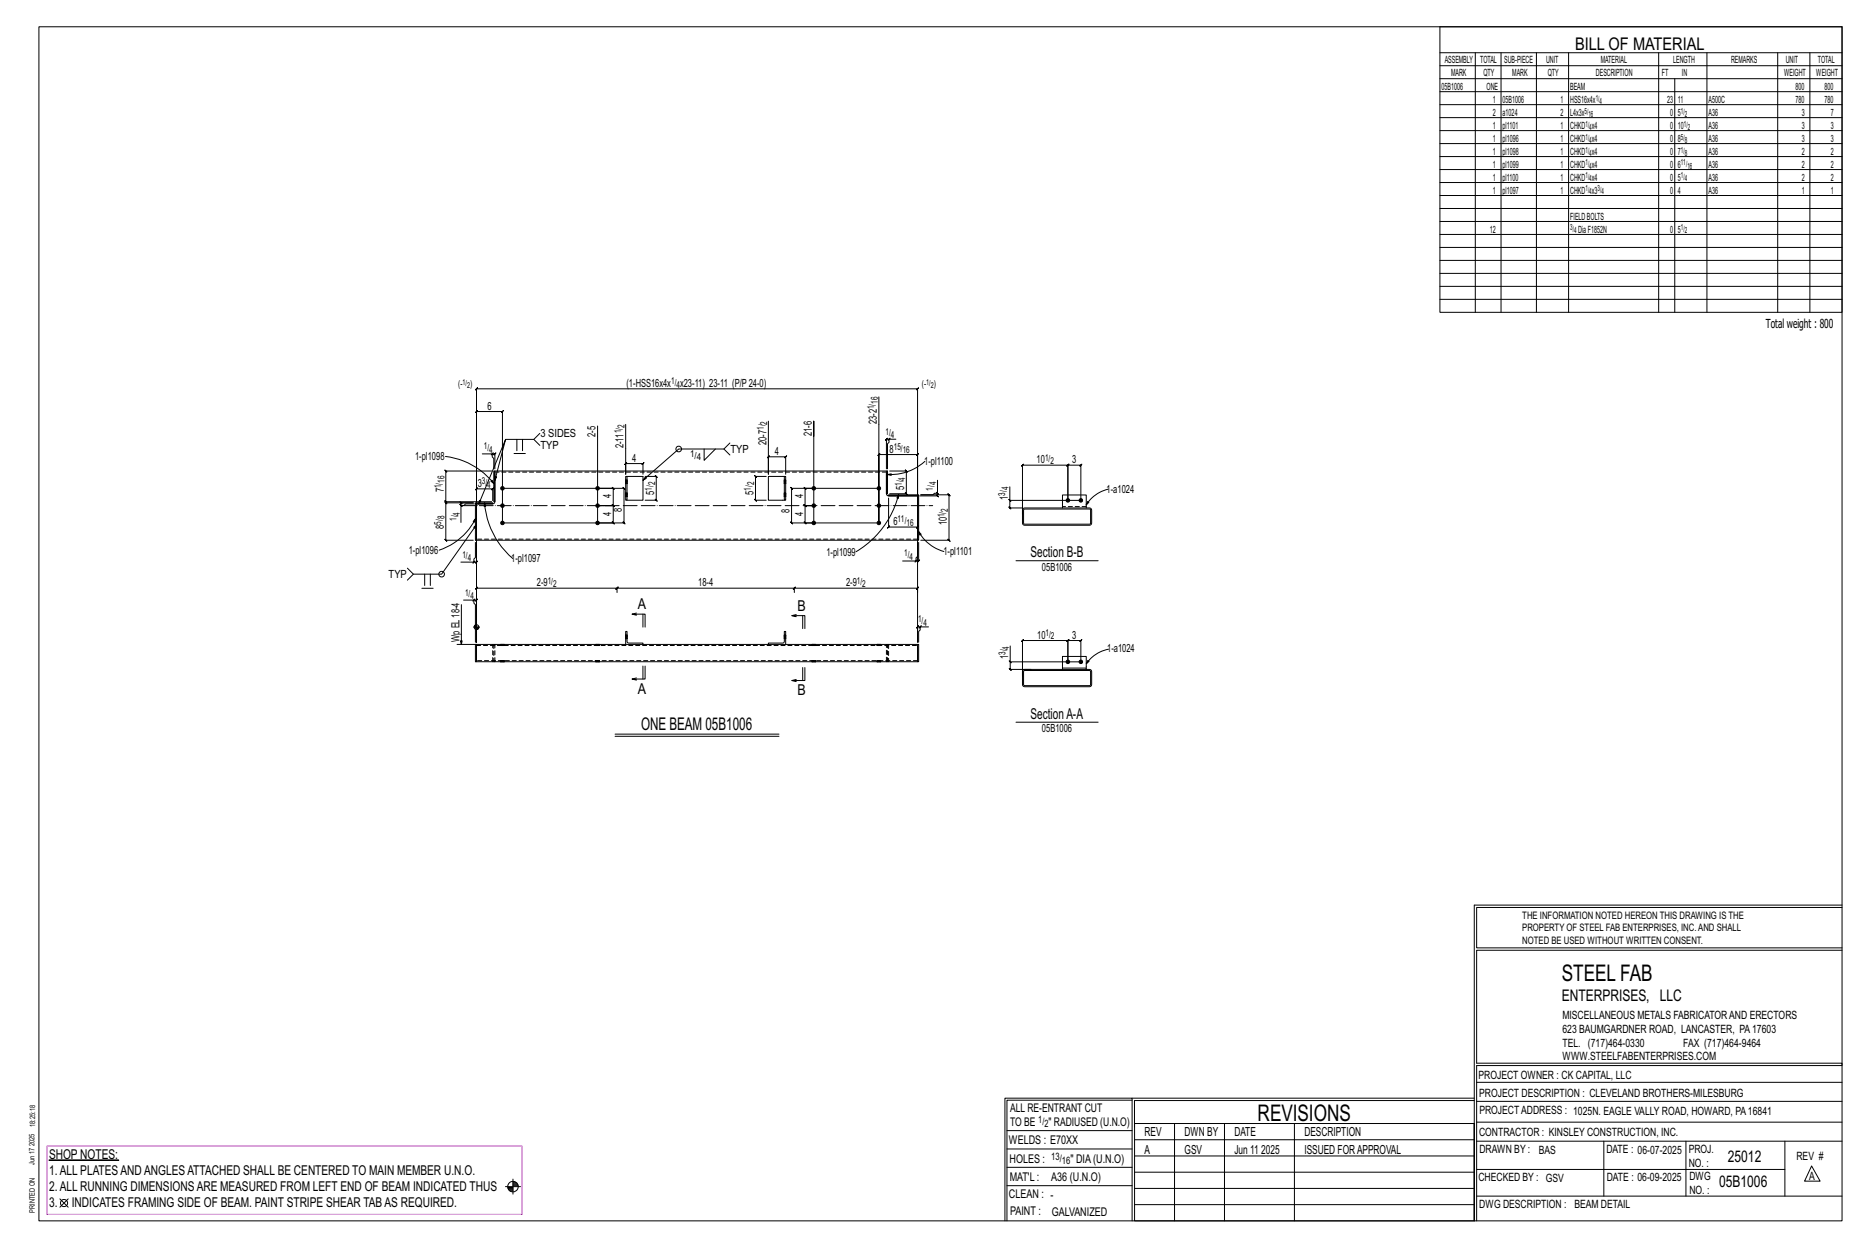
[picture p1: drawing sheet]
<svg xmlns="http://www.w3.org/2000/svg" width="914mm" height="610mm" viewBox="0 0 914 610" stroke-linecap="round" stroke-linejoin="round" font-family="sans-serif">
<g fill="#000" stroke="#000" stroke-width=".49">
<path d="M24 568h34z"/>
<circle cx="246" cy="239" r=".9"/>
<circle cx="293" cy="239" r=".9"/>
<circle cx="398" cy="239" r=".9"/>
<circle cx="430" cy="239" r=".9"/>
<circle cx="246" cy="247" r=".9"/>
<circle cx="246" cy="256" r=".9"/>
<circle cx="293" cy="256" r=".9"/>
<circle cx="293" cy="247" r=".9"/>
<circle cx="398" cy="247" r=".9"/>
<circle cx="398" cy="256" r=".9"/>
<circle cx="430" cy="247" r=".9"/>
<circle cx="430" cy="256" r=".9"/>
<circle cx="523" cy="245" r=".9"/>
<circle cx="529" cy="245" r=".9"/>
<circle cx="523" cy="324" r=".9"/>
<circle cx="529" cy="324" r=".9"/>
</g>
<g fill="none" stroke="#000" stroke-width=".49">
<path d="M19 13h883v584h-883zM705 13h197v140h-197zM705 26h197M705 32h197M705 39h197M722 26v127M735 26v127M752 26v127M768 26v127M812 26v127M820 39v114M836 26v127"/>
<path d="M870 26v127M886 26v127M705 45h197M705 51h197M705 58h197M705 64h197M705 70h197M705 77h197M705 83h197M705 89h197M705 96h197M705 102h197"/>
<path d="M705 108h197M705 115h197M705 121h197M705 127h197M705 134h197M705 140h197M705 146h197M430 194v62v-34v1l1-1h-1h19v1l1-1h-1v25M253 215v5M256 215v5M261 215l3 3M264 212l-3 3h-14"/>
<path d="M293 208v48h7h1l-1-1v1v-9l1 1-1-1h-7h7l1 1-1-1v-8h1l-1-1v1h-7M306 208v24v-5l1-1-1 1h9h-1l1-1v1v5M345 220v5l5-5M354 220l3 3M357 217l-3 3h-22l-17 15M376 206v26v-9v1l1-1h-1h9l-1 1 1-1v9M398 213v-7v50h-4h1l-1-1v1v-9l1 1-1-1h4h-4l1 1-1-1v-8h1l-1-1v1h4M435 215h-1v-1l-1 1h1v14M436 214l-1 1zM439 215h-4v1l-1 1v12M218 223a35 35 0 0 1 24 14M236 222h5v2h1v5"/>
<path d="M240 235h1l1 2zM241 230h-23l1 1-1-1v15l1 1-1-1h23M241 222l-1 1 1-1zM241 222h1v1l1-1h-1v7M242 230v15zM242 232v14l-1 1h-8v16M242 230h192v12v-12M242 235l5-20-13 32M246 239h59v-1l1 1h-1v17v-1l1 1h-1h-59v-55l-1 1 1-1h-13h1l-1 1v-1v44v-6v1l1-1h-1h8v1l1-1h-1v6M252 222h5M306 237h.1M306 235h.1"/>
<path d="M306 233h1v12h-1zM307 233h8v12h-8M307 237h.1M307 235h.1M316 233h5l1 1-1-1v12v-1l1 1h-1h-5M375 233h-5h-1l1 1v-1v12l-1-1 1 1h5M384 237h.1M384 235h.1M384 233h1v12h-1zM384 233h-8v12h8M385 237h.1M385 235h.1"/>
<path d="M430 239h-43v-1l1 1h-1v17v-1l1 1h-1h43M434 232v10l15 1v20M435 232h1v1zM436 230h8h-1l1 1v-1v12l-1-1 1 1h-8M453 226a25 25 0 0 1-18 6M459 235v6h-2v1h-6h14h-1l1 1v-1v22h-1l1 1v-1h-14M494 238v7h35v-17l1-1-1 1h-6v-1l-1 1h1v17v-17v-1l-1 1h1h-22v-1l-1 1h1v24M542 239a17 17 0 0 0-10 8M225 247l1 1zM226 247v-1v1l-1-1h1h6h-14l1 1-1-1v18l1 1-1-1h14M232 247h-4h-1h-1v9M233 254l-1 1z"/>
<path d="M233 254a31 31 0 0 1-18 15M233 257l-17 24h-14l-3-3M233 246h8v1h-8zM237 246l1 2h-1zM237 246a40 40 0 0 0 14 27M306 243h.1M306 241h.1M307 243h.1M307 241h.1M384 243h.1M384 241h.1M385 243h.1"/>
<path d="M385 241h.1M435 242h14v1h-14zM435 244v14h-1l1-1v1h14l1-1-1 1v-14M440 242v2h-1zM440 242a45 45 0 0 1-21 28M449 242h1v22h-1zM458 241l1 1zM459 241v2l-1-1 1 1h-9M494 244l1 1zM494 245v4v-1l1 1h-1h7M501 249h33v1v6l-1 1h-32v-1zM501 249h33v7h-33z"/>
<path d="M520 249v-7h12v7M532 245l1 1-1 1zM232 275l-1 1zM233 265v8l-1 1v1h-6M233 264v-18v18h216M233 265v10h1l-1 1v-1h-1M448 275l1-1zM449 265v7l-1 1v1h-6M450 260l1 1-1 1zM450 265v9l-1 1 1-1h-2M450 260a21 21 0 0 0 12 10M497 274h41"/>
<path d="M202 281l-3 3M207 288h5M208 281v5M211 281v5M226 296v19M227 294h5v1l1 1v18M231 294l1-1zM232 294h1l1-1-1 1v20v-9M302 290l1-3-1 1h-69l1-1-1 1v26v-124v1l1-1h-1h216v1l1-1h-1v124v-7l1-1-1 1h1M302 288h87h-1l1-1v3M303 287l-1 1zM312 300h-3"/>
<path d="M388 288l1-1zM389 288h60l1-1-1 3M224 315h9v9h216v-9M232 307h3M232 306v1M233 306v1M233 316v7M233 307v1M234 307v1M234 307h.1M245 315h.1M245 316h.1"/>
<path d="M247 315h.1M247 316h.1M292 315h.1M292 316h.1M293 315h.1M293 316h.1M306 312h.1M306 311h.1M306 315v-6h1v5l8 1M307 312h.1M307 311h.1M312 301l-3-1h7v7"/>
<path d="M315 300v7M376 315l8-1v-5h1v6M384 312h.1M384 311h.1M385 312h.1M385 311h.1M390 302l-2-1h6v7M390 301h-2M393 301v7M397 315h.1M397 316h.1M399 315h.1"/>
<path d="M399 316h.1M429 315h.1M429 316h.1M431 315h.1M431 316h.1M449 316v7M451 306l-1 1zM455 307h-5v1v1v5M495 316v8h34v-11h1l-1 1v-1h-6l-1 1 1-1v11v-11l-1 1 1-1h-22l-1 1 1-1v18M543 318a17 17 0 0 0-11 7M233 324v-9h217v9h-1M245 323h.1"/>
<path d="M245 324h.1M247 323h.1M247 324h.1M292 323h.1M292 324h.1M293 323h.1M293 324h.1M312 332h-3M315 326v6M316 326v6h-7l3 1M390 332l-2 1M393 327v6"/>
<path d="M394 327v6h-6h2M397 323h.1M397 324h.1M399 323h.1M399 324h.1M429 323h.1M429 324h.1M431 323h.1M431 324h.1M494 323l1 1zM495 324v4l-1-1 1 1h10M501 328h33v1v6l-1 1h-32v-1z"/>
<path d="M501 328h33v7h-33zM520 328v-1h12v1M520 327v-6h12v6M533 323v1l-1 1zM301 359h80M497 353h41M301 360h80M722 443v154M722 443h180M902 444h-179v20h179M902 465h-179v55h179v1h-179v76M554 538h-61v59"/>
<path d="M554 537h168M722 538h-167v13M723 539h179M723 530h179M493 553h61M555 550h167v47h-167zM555 558h167M575 550v47M599 550v47M634 550v47M723 549h179M723 558h179"/>
<path d="M785 558v27M825 558v27M874 558v27M251 577v7M251 579h2M251 580h3M251 578h2M493 571h61M493 562h61M555 573h167M555 566h167M723 572h151"/>
<path d="M887 570l4 8h-8zM29 587l4 4M33 587l-4 4M247 581h8M249 581h2M249 582h2M250 583h1M492 597v-60h62v60M493 580h61M555 589h167M555 581h167M723 585h179"/>
<circle cx="332" cy="220" r="1.4"/>
<circle cx="216" cy="281" r="1.4"/>
<circle cx="233" cy="307" r="1.2"/>
<circle cx="31" cy="589" r="1.8"/>
<circle cx="251" cy="581" r="2.6"/>
</g>
<path d="M23 561h233v33h-233z" fill="none" stroke="#f0f" stroke-width=".5"/>
<g fill="none" stroke="#000" stroke-width=".49" stroke-dasharray="2 1.4">
<path d="M242 231h192M306 235l1 1zM306 235h1M306 235h.1M306 237h.1M306 236l1 1M306 236h1M306 237h1M307 235h-1M307 235h.1M307 236h.1M384 236h1z"/>
<path d="M384 237h.1M384 236v-1M384 237h1M385 235h-1M385 236h-1M385 237h.1M385 235h.1M385 236l-1-1M306 242h1zM306 242h1M306 241h1M306 241h.1"/>
<path d="M306 243h.1M306 243h1M306 242l1 1M307 241h-1M307 241h.1M307 242h.1M384 242h1zM384 243h.1M384 242h.1M384 243h1M385 241h-1M385 242h-1"/>
<path d="M385 243h-1M385 243h.1M385 241h.1M385 242l-1-1M532 248h-12M449 264h-216M233 316h216M242 315v9M245 315v1M245 315h.1M246 315l-1 1M246 315v1z"/>
<path d="M246 316h.1M246 315v1M247 315v1M247 315h.1M247 316h.1M247 316v-1M292 315v1M292 315h.1M293 315v1zM293 315l-1 1M293 316h-1M293 315v1"/>
<path d="M293 315h.1M293 316h.1M293 316v-1M306 311l1 1zM306 311h1M306 311h.1M306 312h.1M306 312h1M307 311h-1M307 311h.1M307 312h.1M384 312h1z"/>
<path d="M384 312h.1M384 312v-1M384 312h1M385 311h-1M385 312h-1M385 312h.1M385 311h.1M385 312l-1-1M397 315v1M397 315h1M398 315l-1 1M398 315v1"/>
<path d="M398 315l1 1zM398 316h.1M399 315v1M399 315h.1M399 316h.1M399 316v-1M429 315v1M429 315h.1M430 315l-1 1M430 315l1 1zM430 315v1M430 316h.1"/>
<path d="M431 315v1M431 315h.1M431 316h.1M431 316v-1M434 316v-1v9M435 315v9M241 324v-9M242 323v1M242 324v-9v1M245 323h.1M245 323v1M245 324h.1"/>
<path d="M245 324v-1M246 323v1zM246 324v-1M246 324l1-1M246 323h.1M247 324v-1M247 324h.1M292 323h.1M292 323v1M292 324h.1M292 324v-1M292 323l1 1z"/>
<path d="M293 324v-1M293 323h.1M293 324h.1M397 323h1M397 323v1M398 324h-1M398 324v-1M398 323v1zM398 324l1-1M398 323h1M399 324v-1M399 324h.1"/>
<path d="M429 323h.1M429 323v1M429 324h.1M430 324v-1M430 323v1zM430 324l1-1M430 323h1M431 324v-1M431 324h.1M434 324v-1M434 324v-9M449 323h-216"/>
</g>
<path d="M226 247h231" fill="none" stroke="#000" stroke-width=".49" stroke-dasharray="6.8 1 0 1"/>
<g font-size="11.2">
<text x="764" y="480">STEEL FAB</text>
<text x="616" y="548">REVISIONS</text>
</g>
<g font-size="8.6">
<text x="771" y="24">BILL OF MATERIAL</text>
<text x="314" y="357">ONE BEAM 05B1006</text>
</g>
<g font-size="7.9">
<text x="765" y="490">ENTERPRISES, LLC</text>
<text x="846" y="569">25012</text>
<text x="842" y="581">05B1006</text>
</g>
<g font-size="7.3">
<text x="504" y="273">Section B-B</text>
<text x="312" y="298">A</text>
<text x="390" y="299">B</text>
<text x="312" y="339">A</text>
<text x="390" y="340">B</text>
<text x="504" y="352">SectionA-A</text>
</g>
<g font-size="6.6">
<text x="24" y="567">SHOP NOTES:</text>
<text x="24" y="575">1.ALL PLATESANDANGLESATTACHED SHALL BE CENTERED TO MAIN MEMBER U.N.O.</text>
<text x="24" y="583">2.ALL RUNNING DIMENSIONSARE MEASURED FROM LEFT END OF BEAM INDICATED THUS</text>
<text x="24" y="591">3.</text>
<text x="35" y="591">INDICATES FRAMING SIDE OF BEAM. PAINT STRIPE SHEAR TABAS REQUIRED.</text>
</g>
<g font-size="6.1">
<text x="864" y="161">Total weight : 800</text>
<text x="560" y="556">REV</text>
<text x="580" y="556">DWN BY</text>
<text x="604" y="556">DATE</text>
<text x="639" y="556">DESCRIPTION</text>
<text x="560" y="564">A</text>
<text x="580" y="564">GSV</text>
<text x="604" y="564">Jun 11</text>
<text x="617" y="564">2025</text>
<text x="639" y="564">ISSUED FORAPPROVAL</text>
</g>
<g font-size="5.9">
<text x="494" y="560">WELDS : E70XX</text>
<text x="494" y="569">HOLES :</text>
<text x="524" y="569">&quot; DIA(U.N.O)</text>
<text x="494" y="578">MAT'L :</text>
<text x="515" y="578">A36 (U.N.O)</text>
<text x="494" y="586">CLEAN : -</text>
<text x="495" y="595">PAINT :</text>
<text x="515" y="595">GALVANIZED</text>
</g>
<g font-size="5.8">
<text x="494" y="544">ALL RE-ENTRANT CUT</text>
<text x="494" y="551">TO BE</text>
<text x="513" y="551">&quot; RADIUSED (U.N.O)</text>
</g>
<g font-size="5.6">
<text x="765" y="499">MISCELLANEOUS METALS FABRICATORAND ERECTORS</text>
<text x="765" y="505">623 BAUMGARDNER ROAD, LANCASTER, PA17603</text>
<text x="765" y="512">TEL. (717)464-0330</text>
<text x="824" y="512">FAX (717)464-9464</text>
<text x="765" y="519">WWW.STEELFABENTERPRISES.COM</text>
<text x="724" y="528">PROJECT OWNER : CK CAPITAL, LLC</text>
<text x="724" y="537">PROJECT DESCRIPTION : CLEVELAND BROTHERS-MILESBURG</text>
<text x="724" y="545">PROJECTADDRESS : 1025N. EAGLE VALLY ROAD, HOWARD, PA16841</text>
<text x="724" y="556">CONTRACTOR : KINSLEY CONSTRUCTION, INC.</text>
<text x="724" y="564">DRAWN BY :</text>
<text x="753" y="564">BAS</text>
<text x="786" y="564">DATE : 06-07-2025</text>
<text x="827" y="564">PROJ.</text>
<text x="879" y="568">REV #</text>
<text x="827" y="571">NO. :</text>
<text x="724" y="578">CHECKED BY : GSV</text>
<text x="787" y="578">DATE : 06-09-2025</text>
<text x="827" y="578">DWG</text>
<text x="886" y="578">A</text>
<text x="827" y="584">NO. :</text>
<text x="724" y="591">DWG DESCRIPTION : BEAM DETAIL</text>
</g>
<g font-size="5.5">
<text x="307" y="189">(1-HSS16x4x</text>
<text x="333" y="189">x23-11) 23-11 (P/P24-0)</text>
<text x="239" y="200">6</text>
<text x="429" y="208" transform="rotate(-90 429 208)">23-2</text>
<text x="264" y="214">3 SIDES</text>
<text x="292" y="214" transform="rotate(-90 292 214)">2-5</text>
<text x="397" y="213" transform="rotate(-90 397 213)">21-6</text>
<text x="264" y="220">TYP</text>
<text x="305" y="219" transform="rotate(-90 305 219)">2-11</text>
<text x="358" y="221">TYP</text>
<text x="375" y="218" transform="rotate(-90 375 218)">20-7</text>
<text x="435" y="221">8</text>
<text x="203" y="225">1-pl1098</text>
<text x="309" y="226">4</text>
<text x="379" y="222">4</text>
<text x="452" y="228">1-pl1100</text>
<text x="507" y="227">10</text>
<text x="525" y="227">3</text>
<text x="234" y="238">3</text>
<text x="443" y="240" transform="rotate(-90 443 240)">5</text>
<text x="217" y="241" transform="rotate(-90 217 241)">7</text>
<text x="299" y="244" transform="rotate(-90 299 244)">4</text>
<text x="320" y="242" transform="rotate(-90 320 242)">5</text>
<text x="369" y="242" transform="rotate(-90 369 242)">5</text>
<text x="393" y="244" transform="rotate(-90 393 244)">4</text>
<text x="493" y="245" transform="rotate(-90 493 245)">1</text>
<text x="542" y="241">1-a1024</text>
<text x="304" y="251" transform="rotate(-90 304 251)">8</text>
<text x="386" y="251" transform="rotate(-90 386 251)">8</text>
<text x="299" y="253" transform="rotate(-90 299 253)">4</text>
<text x="393" y="253" transform="rotate(-90 393 253)">4</text>
<text x="437" y="257">6</text>
<text x="464" y="257" transform="rotate(-90 464 257)">10</text>
<text x="217" y="259" transform="rotate(-90 217 259)">8</text>
<text x="200" y="271">1-pl1096</text>
<text x="250" y="275">1-pl1097</text>
<text x="405" y="272">1-pl1099</text>
<text x="462" y="272">1-pl1101</text>
<text x="510" y="279">05B1006</text>
<text x="190" y="283">TYP</text>
<text x="263" y="287">2-9</text>
<text x="342" y="287">18-4</text>
<text x="414" y="287">2-9</text>
<text x="225" y="314" transform="rotate(-90 225 314)">Wp EL18-4</text>
<text x="508" y="312">10</text>
<text x="525" y="312">3</text>
<text x="494" y="322" transform="rotate(-90 494 322)">1</text>
<text x="542" y="319">1-a1024</text>
<text x="510" y="358">05B1006</text>
</g>
<g font-size="5">
<text x="745" y="450">THE INFORMATION NOTED HEREON THIS DRAWING IS THE</text>
<text x="745" y="456">PROPERTY OF STEEL FAB ENTERPRISES, INC.AND SHALL</text>
<text x="745" y="462">NOTED BE USED WITHOUT WRITTEN CONSENT.</text>
<text x="508" y="550">1/</text>
<text x="511" y="551">2</text>
<text x="515" y="568">13/</text>
<text x="520" y="570">16</text>
</g>
<g font-size="4.9">
<text x="707" y="31">ASSEMBLY</text>
<text x="725" y="31">TOTAL</text>
<text x="736" y="31">SUB-PIECE</text>
<text x="757" y="31">UNIT</text>
<text x="784" y="31">MATERIAL</text>
<text x="819" y="31">LENGTH</text>
<text x="847" y="31">REMARKS</text>
<text x="874" y="31">UNIT</text>
<text x="890" y="31">TOTAL</text>
<text x="710" y="37">MARK</text>
<text x="726" y="37">QTY</text>
<text x="740" y="37">MARK</text>
<text x="758" y="37">QTY</text>
<text x="781" y="37">DESCRIPTION</text>
<text x="814" y="37">FT</text>
<text x="823" y="37">IN</text>
<text x="873" y="37">WEIGHT</text>
<text x="889" y="37">WEIGHT</text>
<text x="706" y="44">05B1006</text>
<text x="728" y="44">ONE</text>
<text x="769" y="44">BEAM</text>
<text x="879" y="44">800</text>
<text x="893" y="44">800</text>
<text x="731" y="50">1</text>
<text x="736" y="50">05B1006</text>
<text x="764" y="50">1</text>
<text x="769" y="50">HSS16x4x</text>
<text x="816" y="50">23</text>
<text x="821" y="50">11</text>
<text x="836" y="50">A500C</text>
<text x="879" y="50">780</text>
<text x="893" y="50">780</text>
<text x="731" y="57">2</text>
<text x="736" y="57">a1024</text>
<text x="764" y="57">2</text>
<text x="769" y="57">L4x3x</text>
<text x="818" y="57">0</text>
<text x="821" y="57">5</text>
<text x="836" y="57">A36</text>
<text x="882" y="57">3</text>
<text x="896" y="57">7</text>
<text x="731" y="63">1</text>
<text x="736" y="63">pl1101</text>
<text x="764" y="63">1</text>
<text x="769" y="63">CHKD x4</text>
<text x="818" y="63">0</text>
<text x="821" y="63">10</text>
<text x="836" y="63">A36</text>
<text x="882" y="63">3</text>
<text x="896" y="63">3</text>
<text x="731" y="69">1</text>
<text x="736" y="69">pl1096</text>
<text x="764" y="69">1</text>
<text x="769" y="69">CHKD x4</text>
<text x="818" y="69">0</text>
<text x="821" y="69">8</text>
<text x="836" y="69">A36</text>
<text x="882" y="69">3</text>
<text x="896" y="69">3</text>
<text x="731" y="76">1</text>
<text x="736" y="76">pl1098</text>
<text x="764" y="76">1</text>
<text x="769" y="76">CHKD x4</text>
<text x="818" y="76">0</text>
<text x="821" y="76">7</text>
<text x="836" y="76">A36</text>
<text x="882" y="76">2</text>
<text x="896" y="76">2</text>
<text x="731" y="82">1</text>
<text x="736" y="82">pl1099</text>
<text x="764" y="82">1</text>
<text x="769" y="82">CHKD x4</text>
<text x="818" y="82">0</text>
<text x="821" y="82">6</text>
<text x="836" y="82">A36</text>
<text x="882" y="82">2</text>
<text x="896" y="82">2</text>
<text x="731" y="88">1</text>
<text x="736" y="88">pl1100</text>
<text x="764" y="88">1</text>
<text x="769" y="88">CHKD x4</text>
<text x="818" y="88">0</text>
<text x="821" y="88">5</text>
<text x="836" y="88">A36</text>
<text x="882" y="88">2</text>
<text x="896" y="88">2</text>
<text x="731" y="95">1</text>
<text x="736" y="95">pl1097</text>
<text x="764" y="95">1</text>
<text x="769" y="95">CHKD x3</text>
<text x="818" y="95">0</text>
<text x="821" y="95">4</text>
<text x="836" y="95">A36</text>
<text x="882" y="95">1</text>
<text x="896" y="95">1</text>
<text x="769" y="107">FIELDBOLTS</text>
<text x="729" y="114">12</text>
<text x="772" y="114">DiaF1852N</text>
<text x="818" y="114">0</text>
<text x="821" y="114">5</text>
</g>
<g font-size="4.7">
<text x="224" y="189">(-</text>
<text x="230" y="189">)</text>
<text x="329" y="188">1/</text>
<text x="331" y="190">4</text>
<text x="451" y="189">(-</text>
<text x="457" y="189">)</text>
<text x="430" y="198" transform="rotate(-90 430 198)">16</text>
<text x="428" y="200" transform="rotate(-90 428 200)">1/</text>
<text x="306" y="209" transform="rotate(-90 306 209)">2</text>
<text x="376" y="208" transform="rotate(-90 376 208)">2</text>
<text x="304" y="212" transform="rotate(-90 304 212)">1/</text>
<text x="374" y="210" transform="rotate(-90 374 210)">1/</text>
<text x="433" y="213">1/</text>
<text x="436" y="214">4</text>
<text x="237" y="220">1/</text>
<text x="239" y="221">4</text>
<text x="438" y="220">15/</text>
<text x="442" y="222">16</text>
<text x="338" y="224">1/</text>
<text x="341" y="225">4</text>
<text x="512" y="225">1/</text>
<text x="514" y="227">2</text>
<text x="216" y="239" transform="rotate(-90 216 239)">1/</text>
<text x="218" y="236" transform="rotate(-90 218 236)">16</text>
<text x="236" y="237">3/</text>
<text x="239" y="239">4</text>
<text x="321" y="237" transform="rotate(-90 321 237)">2</text>
<text x="369" y="237" transform="rotate(-90 369 237)">2</text>
<text x="441" y="238" transform="rotate(-90 441 238)">1/</text>
<text x="443" y="235" transform="rotate(-90 443 235)">4</text>
<text x="458" y="237" transform="rotate(-90 458 237)">4</text>
<text x="494" y="240" transform="rotate(-90 494 240)">4</text>
<text x="319" y="240" transform="rotate(-90 319 240)">1/</text>
<text x="368" y="240" transform="rotate(-90 368 240)">1/</text>
<text x="457" y="240" transform="rotate(-90 457 240)">1/</text>
<text x="492" y="243" transform="rotate(-90 492 243)">3/</text>
<text x="464" y="250" transform="rotate(-90 464 250)">2</text>
<text x="216" y="257" transform="rotate(-90 216 257)">5/</text>
<text x="218" y="254" transform="rotate(-90 218 254)">8</text>
<text x="223" y="255" transform="rotate(-90 223 255)">1/</text>
<text x="225" y="252" transform="rotate(-90 225 252)">4</text>
<text x="439" y="256">11/</text>
<text x="444" y="257">16</text>
<text x="462" y="253" transform="rotate(-90 462 253)">1/</text>
<text x="226" y="273">1/</text>
<text x="229" y="274">4</text>
<text x="443" y="272">1/</text>
<text x="445" y="274">4</text>
<text x="268" y="286">1/</text>
<text x="271" y="287">2</text>
<text x="419" y="286">1/</text>
<text x="422" y="287">2</text>
<text x="228" y="291">1/</text>
<text x="230" y="293">4</text>
<text x="449" y="304">1/</text>
<text x="452" y="306">4</text>
<text x="512" y="311">1/</text>
<text x="494" y="318" transform="rotate(-90 494 318)">4</text>
<text x="514" y="313">2</text>
<text x="492" y="320" transform="rotate(-90 492 320)">3/</text>
</g>
<g font-size="4.2">
<text x="781" y="49">1/</text>
<text x="783" y="51">4</text>
<text x="776" y="56">5/</text>
<text x="778" y="57">16</text>
<text x="823" y="56">1/</text>
<text x="825" y="57">2</text>
<text x="776" y="62">1/</text>
<text x="778" y="63">4</text>
<text x="824" y="62">1/</text>
<text x="826" y="63">2</text>
<text x="776" y="68">1/</text>
<text x="778" y="70">4</text>
<text x="823" y="68">5/</text>
<text x="825" y="70">8</text>
<text x="776" y="75">1/</text>
<text x="778" y="76">4</text>
<text x="823" y="75">1/</text>
<text x="825" y="76">8</text>
<text x="776" y="81">1/</text>
<text x="778" y="82">4</text>
<text x="823" y="81">11/</text>
<text x="826" y="82">16</text>
<text x="776" y="87">1/</text>
<text x="778" y="89">4</text>
<text x="823" y="87">1/</text>
<text x="825" y="89">4</text>
<text x="776" y="94">1/</text>
<text x="778" y="95">4</text>
<text x="782" y="94">3/</text>
<text x="784" y="95">4</text>
<text x="769" y="113">3/</text>
<text x="823" y="113">1/</text>
<text x="770" y="114">4</text>
<text x="825" y="114">2</text>
</g>
<g font-size="4">
<text x="226" y="188">1/</text>
<text x="229" y="190">2</text>
<text x="453" y="188">1/</text>
<text x="456" y="190">2</text>
</g>
<g font-size="3.7">
<text x="17" y="551" transform="rotate(-90 17 551)">18:25:18</text>
<text x="17" y="561" transform="rotate(-90 17 561)">2025</text>
<text x="17" y="570" transform="rotate(-90 17 570)">Jun 17</text>
<text x="17" y="593" transform="rotate(-90 17 593)">PRINTED ON</text>
</g>
</svg>
